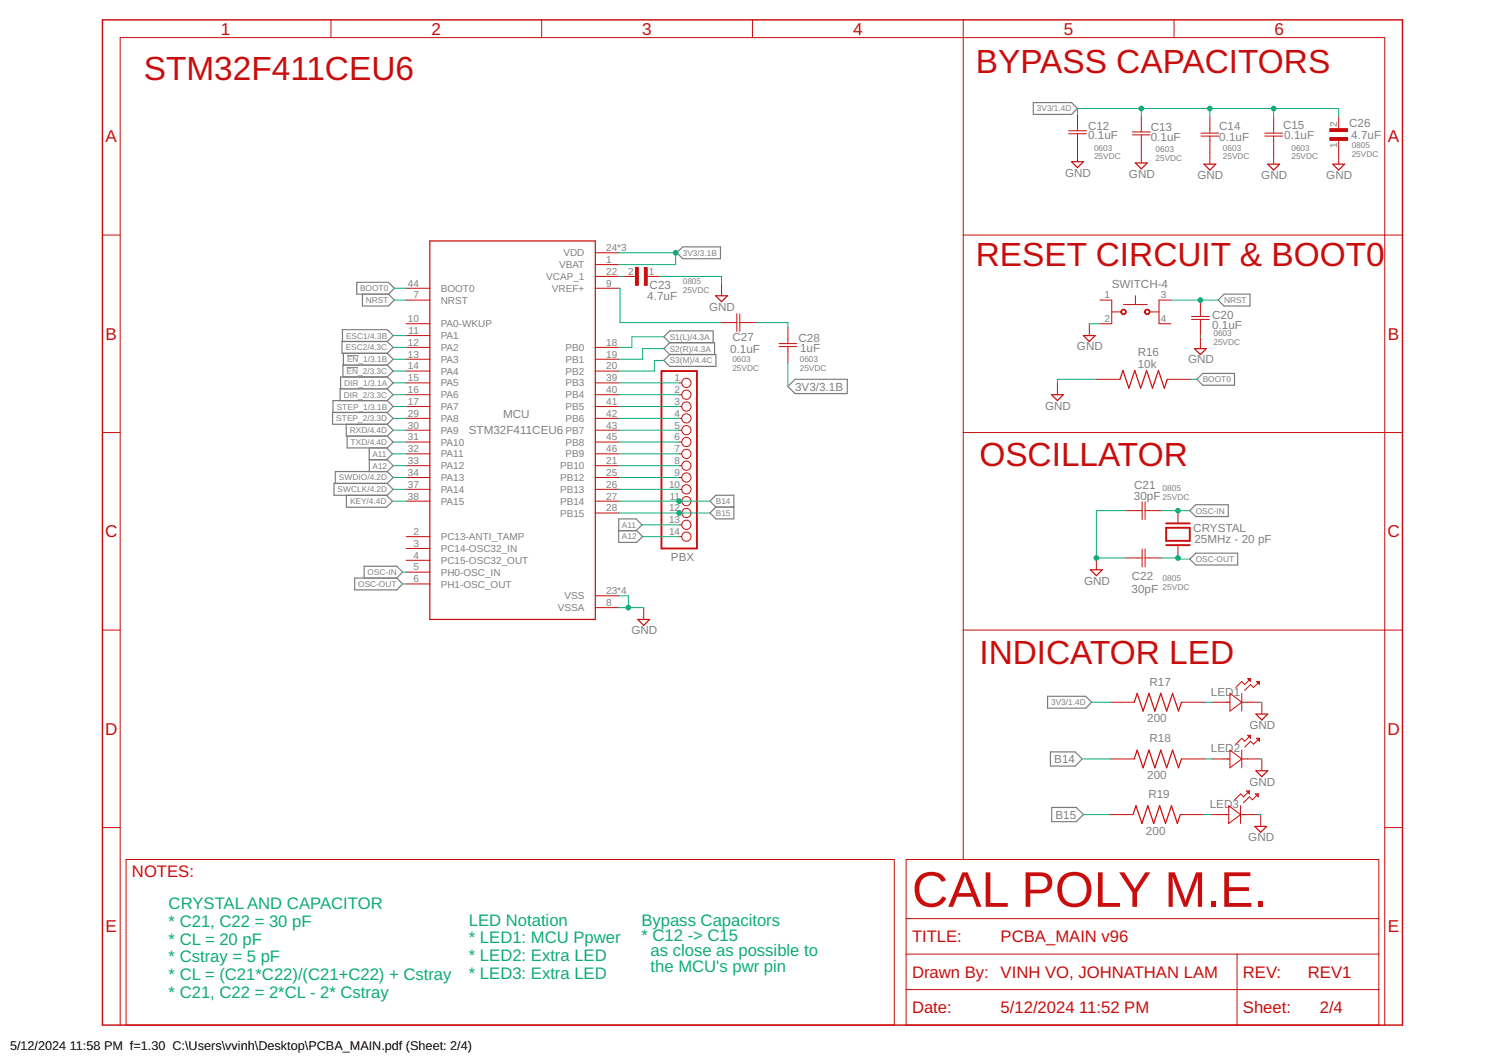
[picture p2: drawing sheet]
<svg xmlns="http://www.w3.org/2000/svg" width="420mm" height="297mm" viewBox="0 0 420 297" stroke-linecap="round" stroke-linejoin="round" font-family="sans-serif">
<g fill="none" stroke="#808080" stroke-width=".34">
<path d="M288.7 28.6h10.7l1.6 1.7-1.6 1.6h-10.7zM99.7 78.8h8.8l1.7 1.7-1.7 1.6h-8.8zM190.7 68.9h10.6v3.3h-10.6l-1.6-1.6zM95.7 95.3v-3.3h12.5l1.6 1.7-1.6 1.6M95.9 98.6v3.3M101.3 82.1v3.3h7.2l1.7-1.6-1.7-1.7M108.2 95.3l1.6 1.7-1.6 1.6M108.2 95.3h-12.7v3.3h12.7M108.2 98.6l1.6 1.7-1.6 1.6M187.1 95.7l-1.7-1.7 1.7-1.6h12.1v3.3M187.1 95.7h12.5v3.3M187.1 95.7l-1.7 1.6 1.7 1.7"/>
<path d="M187.1 99h12.9v3.3h-12.9l-1.7-1.7zM341.9 82.1h7.3v3.3h-7.3l-1.6-1.6zM96.7 118.4v3.4h11.5M108.2 105.2l1.6 1.7-1.6 1.6M108.2 108.5h-13.2v3.3M108.2 105.2h-13.1v3.3M108.2 111.8l1.6 1.7-1.6 1.6M108.2 115.1h-15.3v3.3h15.3M108.2 111.8h-15.2v3.3M108.2 101.9h-12.4v3.3M108.2 108.5l1.6 1.7-1.6 1.6M108.2 101.9l1.6 1.7-1.6 1.6"/>
<path d="M108.2 115.1l1.6 1.7-1.6 1.6M108.2 118.4l1.6 1.7-1.6 1.7M220.1 107.9l2-2h14.6v4h-14.6zM336 104.2h8.9v3.3h-8.9l-1.7-1.6zM93.3 135h14.9l1.6 1.6-1.6 1.7h-14.9zM96.8 138.3v3.3h11.2l1.6-1.6-1.6-1.7M97 121.8v3.3h11.2l1.6-1.7-1.6-1.6M103.1 128.4h5.1l1.6 1.6-1.6 1.7M103.1 125.1l.1 6.6M108 125.1l1.6 1.6-1.6 1.7M108.2 131.7l1.6 1.6-1.6 1.7M108.2 131.7h-14.5v3.3"/>
<path d="M198.3 139.9l1.7-1.6h5v6.6h-5l-1.7-1.7 1.7-1.6zM172.8 148.1h5.1l1.6 1.7-1.6 1.6h-5.1v-6.5h4.9l1.6 1.6-1.6 1.7h-4.9M200 141.6h5M332.4 142.6l1.6-1.7h9.1v3.3h-9.1zM332.4 156.1l1.6-1.7h11.8v3.3h-11.8zM99.1 161.4h11.7l1.7 1.6-1.7 1.7h-11.7zM101.7 161.4v-3.3h9.1l1.7 1.6-1.7 1.7M292.7 194.4h10.6l1.7 1.6-1.7 1.7h-10.6zM293.5 209.9h6.9l1.9 2-1.9 2h-6.9zM293.8 225.4h6.9l2 2-2 2h-6.9z"/>
</g>
<path d="M96.9 99.3h3.3M96.8 102.6h3.2" fill="none" stroke="#808080" stroke-width=".28"/>
<g fill="none" stroke="#c90d0c" stroke-width=".28">
<path d="M92.5 5.5v5M151.3 5.5v5M210.2 5.5v5M269.1 5.5v234.4M328 5.5v5M298.5 37.3h5M298.5 36.5h5M301 31.9v4.6M301 37.3v7.8M316.4 37.7h4.9M316.4 36.8h4.9M318.8 32.3v4.5"/>
<path d="M318.8 37.7v7.8M335.5 38h5M335.5 37.2h5M338 32.6v4.6M338 38v7.8M353.3 38h5M353.3 37.2h5M355.8 32.6v4.6M355.8 38v7.8M374 32.6v3.3M374 39.2v6.6M28.6 65.6h5"/>
<path d="M166.3 73.9h6.6M166.3 77.2h6.6M166.3 70.6h6.6M174.2 77.2h3.3M180.8 77.2h3.3M201.6 79.3v3.3M269.1 65.6h122.7M113.5 80.5h6.6M113.5 83.8h6.6M113.5 90.4h6.6M113.5 93.7h6.6M113.5 97h6.6"/>
<path d="M166.3 80.5h6.6M166.3 97h6.6M201.3 90.1h4.5M205.8 87.6v4.9M206.7 90.1h4.5M206.7 87.6v4.9M217.6 96.8h5M217.6 95.9h5M220.1 91.4v4.5M220.1 96.8v4.5M304.3 90.4v3.3M307.3 83.8h3.3v6.6h-3.3"/>
<path d="M310.6 87.1h2.6M313.9 85h6.6M317.2 82.5v2.5M321.1 87.1h2.7M327.1 83.8h-3.3v6.6h3.3M332.9 89.2h4.9M332.9 88.3h4.9M335.3 83.8v4.5M335.3 89.2v4.5M335.3 94v3.3M113.5 100.3h6.6M113.5 103.6h6.6"/>
<path d="M113.5 106.9h6.6M113.5 110.2h6.6M113.5 113.5h6.6M113.5 116.8h6.6M166.3 100.3h6.6M166.3 103.6h6.6M166.3 106.9h6.6M166.3 110.2h6.6M166.3 113.5h6.6M166.3 116.8h6.6M189.7 106.9h.8M189.7 110.2h.8"/>
<path d="M189.7 113.5h.8M189.7 116.8h.8M295.4 106.9v3.3M306.3 105.9h6.6M326.1 105.9h6.6M28.6 120.8h5M113.5 123.4h6.6M113.5 126.7h6.6M113.5 130h6.6M113.5 133.3h6.6M113.5 136.6h6.6M113.5 139.9h6.6"/>
<path d="M113.5 120.1h6.6M166.3 123.4h6.6M166.3 126.7h6.6M166.3 130h6.6M166.3 133.3h6.6M166.3 136.6h6.6M166.3 139.9h6.6M166.3 120.1h6.6M189.7 123.4h.8M189.7 126.7h.8M189.7 130h.8M189.7 133.3h.8"/>
<path d="M189.7 136.6h.8M189.7 139.9h.8M189.7 120.1h.8M269.1 120.8h122.7M113.5 149.8h6.6M113.5 153.1h6.6M113.5 156.4h6.6M113.5 159.7h6.6M166.3 143.2h6.6M189.7 143.2h.8M189.7 149.8h.8M189.7 146.5h.8"/>
<path d="M306.3 155.8v3.3M314.5 142.6h4.6M314.5 155.8h4.6M319.1 140.1v4.9M319.1 153.3v4.9M319.9 142.6h4.5M319.9 140.1v4.9M319.9 153.3v4.9M319.9 155.8h4.5M329.1 142.6v3.3M329.1 152.5v3.3M28.6 175.9h5"/>
<path d="M113.5 163h6.6M166.3 166.3h6.6M166.3 169.6h6.6M179.8 169.6v3.3M269.1 175.9h122.7M310.3 196h6.6M330.1 196h6.6M338.6 196h5M343.6 193.6l3.3 2.4-3.3 2.5zM346.9 196h5M346.9 193.6v4.9M348.6 189.4h.8v.9z"/>
<path d="M349.4 189.4l-1.7 1.7-.8-.8-1.7 1.6M351 190.3h.9v.8zM351.9 190.3l-1.7 1.6-.8-.8-1.7 1.6M352.5 196v3.3M310.3 211.9h6.6M330.1 211.9h6.6M338.6 211.9h5M343.6 209.4l3.3 2.5-3.3 2.5zM346.9 209.4v5M346.9 211.9h5M348.6 205.3h.8v.8zM349.4 205.3l-1.7 1.6-.8-.8-1.7 1.7"/>
<path d="M351 206.1h.9v.8zM351.9 206.1l-1.7 1.7-.8-.9-1.7 1.7M352.5 211.9v3.3M28.6 231h5M35.2 239.9h214.6v46.3h-214.6zM253.1 239.9h132.1v46.3h-132.1zM309.9 227.4h6.6M329.7 227.4h6.6M338.3 227.4h5M343.3 224.9l3.3 2.5-3.3 2.5zM346.6 227.4h4.9M346.6 224.9v5"/>
<path d="M348.2 220.8h.8v.8zM349 220.8l-1.6 1.7-.8-.9-1.7 1.7M350.7 221.6h.8v.9zM351.5 221.6l-1.6 1.7-.9-.8-1.6 1.6M352.2 227.4v3.3M386.8 231h5M253.1 256.5h132.1M253.1 266.4h132.1M253.1 276.3h132.1M345.6 266.4v19.8M33.6 286.2v-275.7h353.2v275.7"/>
<circle cx="191.7" cy="110.2" r="1.29"/>
<circle cx="191.7" cy="116.8" r="1.29"/>
<circle cx="191.7" cy="106.9" r="1.29"/>
<circle cx="191.7" cy="113.5" r="1.29"/>
<circle cx="191.7" cy="130" r="1.29"/>
<circle cx="191.7" cy="133.3" r="1.29"/>
<circle cx="191.7" cy="123.4" r="1.29"/>
<circle cx="191.7" cy="136.6" r="1.29"/>
<circle cx="191.7" cy="139.9" r="1.29"/>
<circle cx="191.7" cy="120.1" r="1.29"/>
<circle cx="191.7" cy="126.7" r="1.29"/>
<circle cx="191.7" cy="146.5" r="1.29"/>
<circle cx="191.7" cy="149.8" r="1.29"/>
<circle cx="191.7" cy="143.2" r="1.29"/>
</g>
<g fill="none" stroke="#c90d0c" stroke-width=".34">
<path d="M299.4 45.1h3.3l-1.7 1.7zM317.2 45.5h3.3l-1.7 1.6zM336.3 45.8h3.3l-1.6 1.7zM354.2 45.8h3.3l-1.7 1.7zM372.3 45.8h3.3l-1.6 1.7zM120.1 67.3h46.2v105.6h-46.2zM199.9 82.6h3.3l-1.6 1.6zM302.7 93.7h3.3l-1.7 1.6zM333.7 97.3h3.3l-1.7 1.7zM293.8 110.2h3.3l-1.7 1.6zM312.9 105.9l.8-2.5 1.7 5 1.6-5 1.7 5 1.6-5 1.7 5 1.6-5 1.7 5 .8-2.5M304.6 159.1h3.3l-1.6 1.6z"/>
<path d="M178.2 172.9h3.3l-1.7 1.7zM316.9 196l.8-2.4 1.6 4.9 1.7-4.9 1.6 4.9 1.7-4.9 1.6 4.9 1.7-4.9 1.6 4.9 .9-2.5M350.9 199.3h3.3l-1.7 1.7zM316.9 211.9l.8-2.5 1.6 5 1.7-5 1.6 5 1.7-5 1.6 5 1.7-5 1.6 5 .9-2.5M350.9 215.2h3.3l-1.7 1.6zM316.5 227.4l.9-2.5 1.6 5 1.7-5 1.6 5 1.7-5 1.6 5 1.7-5 1.6 5 .8-2.5M350.5 230.7h3.3l-1.6 1.7z"/>
</g>
<path d="M184.8 103.6h9.9v49.5h-9.9zM325.8 147.3h6.6v3.7h-6.6zM325.8 152.2h6.6M325.8 146.1h6.6" fill="none" stroke="#c90d0c" stroke-width=".53"/>
<g fill="#c90d0c" stroke="#c90d0c" stroke-width=".28">
<path d="M180 74.7h.8v5h-.8z"/>
<path d="M177.5 74.7h.8v5h-.8z"/>
<path d="M371.5 38.4h4.9v.8h-4.9z"/>
<path d="M371.5 35.9h4.9v.8h-4.9z"/>
</g>
<path d="M28.6 5.5h363.2v280.7h-363.2z" fill="none" stroke="#c90d0c" stroke-width=".4"/>
<g fill="#c90d0c" stroke="#c90d0c" stroke-width=".28">
<path d="M319.9 86.6a.76 .76 0 0 1 1.2 .1 .76 .76 0 0 1-.4 1.1 .76 .76 0 0 1-1-.7h.2a.56 .56 0 0 1 .9-.5 .56 .56 0 0 1 .1 .9 .56 .56 0 0 1-.9-.2l-.3-.2z" fill-rule="evenodd"/>
<path d="M313.3 86.6a.76 .76 0 0 1 1.2 .1 .76 .76 0 0 1-.4 1.1 .76 .76 0 0 1-1-.7h.2a.56 .56 0 0 1 .8-.5 .56 .56 0 0 1 .2 .9 .56 .56 0 0 1-.9-.2l-.3-.2z" fill-rule="evenodd"/>
</g>
<g fill="none" stroke="#0dab76" stroke-width=".28">
<path d="M301 31.9v-1.6h73v2.3M318.8 30.3v2M338 30.3v2.3M355.8 30.3v2.3M172.9 77.2h1.3M172.9 70.6h16.2M184.1 77.2h17.5v2.1M188.7 70.6v3.3h-15.8M109.8 97h3.7M109.8 93.7h3.7M110.2 80.5h3.3M110.2 83.8h3.3"/>
<path d="M172.9 80.5h.3v9.6h28.1M185.4 94h-8.9v3h-3.6M185.4 97.3h-5.9v3h-6.6M211.2 90.1h8.9v1.3M304.3 90.4h3M327.1 83.8h13.2M335.3 93.7v.3M109.8 100.3h3.7M109.8 103.6h3.7M109.8 106.9h3.7M109.8 113.5h3.7M109.8 110.2h3.7"/>
<path d="M109.8 116.8h3.7M172.9 106.9h16.8M172.9 113.5h16.8M172.9 110.2h16.8M172.9 116.8h16.8M185.4 100.6h-2.6v3h-9.9M220.1 101.3v6.6M306.3 105.9h-10.9v1M332.7 105.9h1.6M109.7 139.9h3.8M109.8 120.1h3.7M109.8 123.4h3.7"/>
<path d="M109.8 133.3h3.7M109.8 136.6h3.7M109.8 130h3.7M113.5 126.7h-3.9M172.9 120.1h16.8M172.9 123.4h16.8M172.9 133.3h16.8M172.9 136.6h16.8M172.9 130h16.8M172.9 126.7h16.8M172.9 139.9h25.4M112.5 159.7h1"/>
<path d="M172.9 143.2h25.4M179.3 146.5h10.4M179.4 149.8h10.3M314.5 142.6h-8.2v13.2h8.2M324.4 142.6h8M324.4 155.8h4.7v.3h3.3M112.5 163h1M172.9 166.3h2.6v3.3M172.9 169.6h6.9M305 196h5.3M336.7 196h1.9M351.9 196h.6"/>
<path d="M302.7 211.9h7.6M336.7 211.9h1.9M351.9 211.9h.6M302.7 227.4h7.2M336.3 227.4h2M351.5 227.4h.7"/>
</g>
<g fill="#0dab76" stroke="#0dab76" stroke-width=".28">
<circle cx="175.5" cy="169.6" r=".66"/>
<circle cx="306.3" cy="155.8" r=".66"/>
<circle cx="338" cy="30.3" r=".66"/>
<circle cx="318.8" cy="30.3" r=".66"/>
<circle cx="355.8" cy="30.3" r=".66"/>
<circle cx="188.7" cy="70.6" r=".66"/>
<circle cx="335.3" cy="83.8" r=".66"/>
<circle cx="329.1" cy="142.6" r=".66"/>
<circle cx="329.1" cy="155.8" r=".66"/>
<circle cx="189.7" cy="139.9" r=".66"/>
<circle cx="189.7" cy="143.2" r=".66"/>
</g>
<text font-size="14" fill="#c90d0c" x="254.8" y="253.2">CAL POLY M.E.</text>
<g font-size="9.3" fill="#c90d0c">
<text x="40.2" y="22.4">STM32F411CEU6</text>
<text x="272.6" y="20.4">BYPASS CAPACITORS</text>
<text x="272.6" y="74.2">RESET CIRCUIT &amp; BOOT0</text>
<text x="273.6" y="130">OSCILLATOR</text>
<text x="273.6" y="185.5">INDICATOR LED</text>
</g>
<g font-size="4.8" fill="#c90d0c">
<text x="61.7" y="9.7">1</text>
<text x="120.6" y="9.7">2</text>
<text x="179.4" y="9.7">3</text>
<text x="238.3" y="9.7">4</text>
<text x="297.2" y="9.7">5</text>
<text x="356.1" y="9.7">6</text>
<text x="29.5" y="39.8">A</text>
<text x="387.7" y="39.8">A</text>
<text x="29.5" y="94.9">B</text>
<text x="387.7" y="94.9">B</text>
<text x="29.4" y="150">C</text>
<text x="387.6" y="150">C</text>
<text x="29.4" y="205.2">D</text>
<text x="387.6" y="205.2">D</text>
<text x="29.5" y="260.3">E</text>
<text x="387.7" y="260.3">E</text>
</g>
<g font-size="4.7" fill="#c90d0c">
<text x="36.9" y="244.9">NOTES:</text>
<text x="254.8" y="263.1">TITLE:</text>
<text x="279.5" y="263.1">PCBA_MAIN v96</text>
<text x="254.8" y="273">Drawn By:</text>
<text x="279.5" y="273">VINH VO, JOHNATHAN LAM</text>
<text x="347.2" y="273">REV:</text>
<text x="365.4" y="273">REV1</text>
<text x="254.8" y="282.9">Date:</text>
<text x="279.5" y="282.9">5/12/2024</text>
<text x="301.5" y="282.9">11:52 PM</text>
<text x="347.2" y="282.9">Sheet:</text>
<text x="368.7" y="282.9">2/4</text>
</g>
<g font-size="4.7" fill="#0dab76">
<text x="47.1" y="253.8">CRYSTAL AND CAPACITOR</text>
<text x="47.1" y="258.8">* C21, C22 = 30 pF</text>
<text x="47.1" y="263.7">* CL = 20 pF</text>
<text x="131" y="258.4">LED Notation</text>
<text x="131" y="263.4">* LED1: MCU Ppwer</text>
<text x="179.2" y="258.4">Bypass Capacitors</text>
<text x="179.2" y="262.7">* C12 -&gt; C15</text>
<text x="47.1" y="268.7">* Cstray = 5 pF</text>
<text x="131" y="268.3">* LED2: Extra LED</text>
<text x="181.8" y="267">as close as possible to</text>
<text x="47.1" y="273.6">* CL = (C21*C22)/(C21+C22) + Cstray</text>
<text x="131" y="273.3">* LED3: Extra LED</text>
<text x="181.8" y="271.3">the MCU's pwr pin</text>
<text x="47.1" y="278.6">* C21, C22 = 2*CL - 2* Cstray</text>
</g>
<g font-size="3.5">
<text x="2.8" y="293.2">5/12/2024</text>
<text x="19.5" y="293.2">11:58 PM f=1.30 C:\Users\vvinh\Desktop\PCBA_MAIN.pdf (Sheet: 2/4)</text>
</g>
<g font-size="3.3" fill="#808080">
<text x="358.4" y="36">C15</text>
<text x="376.9" y="35.6">C26</text>
<text x="304" y="36.3">C12</text>
<text x="304" y="38.9">0.1uF</text>
<text x="321.5" y="36.6">C13</text>
<text x="321.5" y="39.3">0.1uF</text>
<text x="340.6" y="36.3">C14</text>
<text x="340.6" y="39.3">0.1uF</text>
<text x="358.8" y="38.9">0.1uF</text>
<text x="377.5" y="38.9">4.7uF</text>
<text x="297.6" y="49.3">GND</text>
<text x="315.4" y="49.6">GND</text>
<text x="334.5" y="49.9">GND</text>
<text x="352.4" y="49.9">GND</text>
<text x="370.5" y="49.9">GND</text>
<text x="180.8" y="83.8">4.7uF</text>
<text x="181.5" y="80.8">C23</text>
<text x="310.6" y="80.5">SWITCH-4</text>
<text x="198.1" y="86.7">GND</text>
<text x="338.6" y="89.1">C20</text>
<text x="204.6" y="95.3">C27</text>
<text x="223.1" y="95.4">C28</text>
<text x="338.6" y="91.8">0.1uF</text>
<text x="204" y="98.5">0.1uF</text>
<text x="223.5" y="98.4">1uF</text>
<text x="300.9" y="97.8">GND</text>
<text x="317.8" y="99.3">R16</text>
<text x="331.9" y="101.4">GND</text>
<text x="317.8" y="102.6">10k</text>
<text x="222.1" y="109">3V3/3.1B</text>
<text x="140.5" y="116.8">MCU</text>
<text x="291.9" y="114.3">GND</text>
<text x="131" y="121.1">STM32F411CEU6</text>
<text x="316.8" y="136.6">C21</text>
<text x="316.8" y="139.5">30pF</text>
<text x="333.4" y="148.5">CRYSTAL</text>
<text x="333.7" y="151.5">25MHz - 20 pF</text>
<text x="187.4" y="156.6">PBX</text>
<text x="316.2" y="162">C22</text>
<text x="302.8" y="163.2">GND</text>
<text x="316.1" y="165.6">30pF</text>
<text x="176.4" y="177.1">GND</text>
<text x="321.1" y="191.4">R17</text>
<text x="338.3" y="194.2">LED1</text>
<text x="320.5" y="201.7">200</text>
<text x="349.1" y="203.5">GND</text>
<text x="321.1" y="207.3">R18</text>
<text x="294.5" y="213">B14</text>
<text x="338.3" y="210">LED2</text>
<text x="320.5" y="217.5">200</text>
<text x="349.1" y="219.3">GND</text>
<text x="320.8" y="222.8">R19</text>
<text x="338" y="225.5">LED3</text>
<text x="294.9" y="228.6">B15</text>
<text x="320.1" y="233">200</text>
<text x="348.7" y="234.8">GND</text>
</g>
<g font-size="2.8" fill="#808080">
<text x="373.5" y="35.5" transform="rotate(-90 373.5 35.5)">2</text>
<text x="373.5" y="41.2" transform="rotate(-90 373.5 41.2)">1</text>
<text x="157.4" y="71.6">VDD</text>
<text x="169.3" y="70.1">24*3</text>
<text x="156.2" y="74.9">VBAT</text>
<text x="169.3" y="73.4">1</text>
<text x="169.3" y="76.7">22</text>
<text x="175.5" y="76.7">2</text>
<text x="181.3" y="76.7">1</text>
<text x="113.9" y="80">44</text>
<text x="115.5" y="83.3">7</text>
<text x="123.1" y="81.5">BOOT0</text>
<text x="152.6" y="78.2">VCAP_1</text>
<text x="154.2" y="81.5">VREF+</text>
<text x="169.3" y="80">9</text>
<text x="308.6" y="83.3">1</text>
<text x="324.3" y="83.3">3</text>
<text x="113.9" y="89.9">10</text>
<text x="123.1" y="84.8">NRST</text>
<text x="308.6" y="89.9">2</text>
<text x="324.3" y="89.9">4</text>
<text x="114.2" y="93.2">11</text>
<text x="123.1" y="91.4">PA0-WKUP</text>
<text x="123.1" y="94.7">PA1</text>
<text x="113.9" y="96.5">12</text>
<text x="113.9" y="99.8">13</text>
<text x="123.1" y="98">PA2</text>
<text x="123.1" y="101.3">PA3</text>
<text x="158" y="98">PB0</text>
<text x="158" y="101.3">PB1</text>
<text x="169.3" y="96.5">18</text>
<text x="169.3" y="99.8">19</text>
<text x="113.9" y="103.1">14</text>
<text x="113.9" y="106.4">15</text>
<text x="123.1" y="104.6">PA4</text>
<text x="123.1" y="107.9">PA5</text>
<text x="158" y="104.6">PB2</text>
<text x="158" y="107.9">PB3</text>
<text x="169.3" y="103.1">20</text>
<text x="169.3" y="106.4">39</text>
<text x="188.5" y="106.4">1</text>
<text x="113.9" y="109.7">16</text>
<text x="113.9" y="113">17</text>
<text x="123.1" y="111.2">PA6</text>
<text x="158" y="111.2">PB4</text>
<text x="169.3" y="109.7">40</text>
<text x="169.3" y="113">41</text>
<text x="188.5" y="109.7">2</text>
<text x="188.5" y="113">3</text>
<text x="113.9" y="116.3">29</text>
<text x="113.9" y="119.6">30</text>
<text x="123.1" y="114.5">PA7</text>
<text x="123.1" y="117.8">PA8</text>
<text x="158" y="114.5">PB5</text>
<text x="158" y="117.8">PB6</text>
<text x="169.3" y="116.3">42</text>
<text x="169.3" y="119.6">43</text>
<text x="188.5" y="116.3">4</text>
<text x="188.5" y="119.6">5</text>
<text x="113.9" y="122.9">31</text>
<text x="123.1" y="124.4">PA10</text>
<text x="123.1" y="121.1">PA9</text>
<text x="158" y="121.1">PB7</text>
<text x="158" y="124.4">PB8</text>
<text x="169.3" y="122.9">45</text>
<text x="188.5" y="122.9">6</text>
<text x="113.9" y="126.2">32</text>
<text x="113.9" y="129.5">33</text>
<text x="123.1" y="127.7">PA11</text>
<text x="123.1" y="131">PA12</text>
<text x="156.4" y="131">PB10</text>
<text x="158" y="127.7">PB9</text>
<text x="169.3" y="129.5">21</text>
<text x="169.3" y="126.2">46</text>
<text x="188.5" y="126.2">7</text>
<text x="188.5" y="129.5">8</text>
<text x="113.9" y="132.8">34</text>
<text x="113.9" y="136.1">37</text>
<text x="123.1" y="134.3">PA13</text>
<text x="123.1" y="137.6">PA14</text>
<text x="156.4" y="134.3">PB12</text>
<text x="156.4" y="137.6">PB13</text>
<text x="169.3" y="132.8">25</text>
<text x="169.3" y="136.1">26</text>
<text x="186.9" y="136.1">10</text>
<text x="188.5" y="132.8">9</text>
<text x="113.9" y="139.5">38</text>
<text x="123.1" y="140.9">PA15</text>
<text x="156.4" y="140.9">PB14</text>
<text x="169.3" y="139.5">27</text>
<text x="169.3" y="142.8">28</text>
<text x="186.9" y="142.8">12</text>
<text x="187.1" y="139.5">11</text>
<text x="115.5" y="149.4">2</text>
<text x="156.4" y="144.2">PB15</text>
<text x="186.9" y="146.1">13</text>
<text x="186.9" y="149.4">14</text>
<text x="115.5" y="152.7">3</text>
<text x="115.5" y="156">4</text>
<text x="123.1" y="150.8">PC13-ANTI_TAMP</text>
<text x="123.1" y="154.1">PC14-OSC32_IN</text>
<text x="115.5" y="159.3">5</text>
<text x="123.1" y="157.4">PC15-OSC32_OUT</text>
<text x="123.1" y="160.7">PH0-OSC_IN</text>
<text x="115.5" y="162.6">6</text>
<text x="123.1" y="164">PH1-OSC_OUT</text>
<text x="157.7" y="167.3">VSS</text>
<text x="169.3" y="165.9">23*4</text>
<text x="155.8" y="170.6">VSSA</text>
<text x="169.3" y="169.2">8</text>
</g>
<g font-size="2.3" fill="#808080">
<text x="289.7" y="31.1">3V3/1.4D</text>
<text x="377.6" y="41.4">0805</text>
<text x="305.6" y="42">0603</text>
<text x="305.6" y="44.5">25VDC</text>
<text x="322.8" y="42.4">0603</text>
<text x="322.8" y="44.8">25VDC</text>
<text x="341.6" y="42">0603</text>
<text x="341.6" y="44.5">25VDC</text>
<text x="360.8" y="42">0603</text>
<text x="360.8" y="44.5">25VDC</text>
<text x="377.6" y="43.8">25VDC</text>
<text x="190.7" y="71.4">3V3/3.1B</text>
<text x="100.6" y="81.3">BOOT0</text>
<text x="190.7" y="79.3">0805</text>
<text x="190.7" y="81.8">25VDC</text>
<text x="102.2" y="84.6">NRST</text>
<text x="341.9" y="84.6">NRST</text>
<text x="96.7" y="94.5">ESC1/4.3B</text>
<text x="187.1" y="94.8">S1(L)/4.3A</text>
<text x="339" y="93.9">0603</text>
<text x="96.6" y="97.8">ESC2/4.3C</text>
<text x="96.9" y="101.1">EN_1/3.1B</text>
<text x="187.1" y="98.1">S2(R)/4.3A</text>
<text x="187.1" y="101.4">S3(M)/4.4C</text>
<text x="204.6" y="101.1">0603</text>
<text x="223.4" y="101.1">0603</text>
<text x="339" y="96.3">25VDC</text>
<text x="96.2" y="107.7">DIR_1/3.1A</text>
<text x="96.8" y="104.4">EN_2/3.3C</text>
<text x="204.6" y="103.6">25VDC</text>
<text x="223.4" y="103.6">25VDC</text>
<text x="336" y="106.7">BOOT0</text>
<text x="96" y="111">DIR_2/3.3C</text>
<text x="93.9" y="117.6">STEP_2/3.3D</text>
<text x="94.1" y="114.3">STEP_1/3.1B</text>
<text x="97.7" y="120.9">RXD/4.4D</text>
<text x="97.9" y="124.2">TXD/4.4D</text>
<text x="104" y="127.5">A11</text>
<text x="104.1" y="130.8">A12</text>
<text x="94.3" y="137.4">SWCLK/4.2D</text>
<text x="94.7" y="134.1">SWDIO/4.2D</text>
<text x="324.8" y="137.1">0805</text>
<text x="97.8" y="140.8">KEY/4.4D</text>
<text x="200" y="140.7">B14</text>
<text x="324.8" y="139.6">25VDC</text>
<text x="334" y="143.4">OSC-IN</text>
<text x="173.7" y="147.3">A11</text>
<text x="200" y="144">B15</text>
<text x="173.7" y="150.6">A12</text>
<text x="102.7" y="160.5">OSC-IN</text>
<text x="334" y="156.9">OSC-OUT</text>
<text x="100.1" y="163.8">OSC-OUT</text>
<text x="324.8" y="162.2">0805</text>
<text x="324.8" y="164.7">25VDC</text>
<text x="293.6" y="196.9">3V3/1.4D</text>
</g>
</svg>
